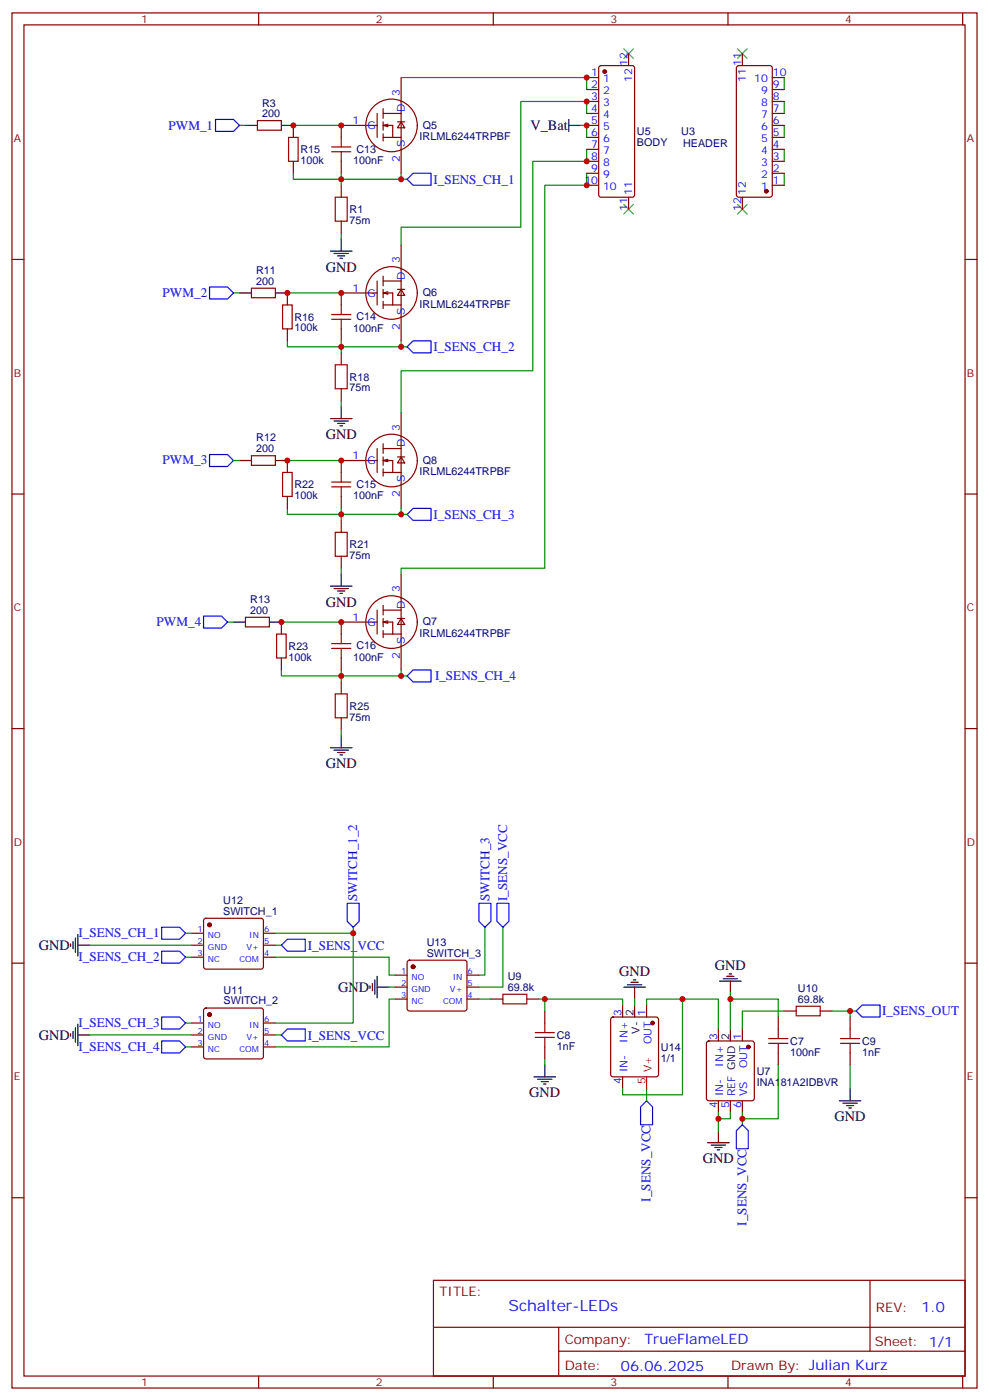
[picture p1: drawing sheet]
<svg xmlns="http://www.w3.org/2000/svg" width="291mm" height="413mm" viewBox="0 0 291 413" stroke-linecap="round" stroke-linejoin="round" font-family="sans-serif">
<g fill="none" stroke="#870000" stroke-width=".35">
<path d="M3.5 3.8h284.4v405.4h-284.4zM7.1 7.3h277.2v398.3h-277.2zM76.2 3.8v3.5M145.3 3.8v3.5M176.6 19.5l.5-.2h9.2l.6 .5 .1 37.6-.5 .7h-9.4l-.7-.4v-37.7zM185.2 15.8v3.5M214.5 3.8v3.5M217.2 19.5l.5-.2h9.1l.7 .5v37.6l-.4 .7h-9.4l-.7-.4v-37.7zM218.7 15.8v3.5M283.6 3.8v3.5M75.8 35.6h7.1v2.8h-7.1zM86.4 37v3.5"/>
<path d="M107.6 37h-7.1v3.5M107.9 37h3.2M110.4 31.1a7.6 7.6 0 0 1 10.5 .6 7.6 7.6 0 0 1 0 10.5 7.6 7.6 0 0 1-10.5 .6 7.9 7.9 0 0 1 0-11.7zM111.1 33.4v7.1M112.9 32v2.9M112.9 35.9v2.5M112.9 39.4v2.2M112.9 33.4h5.3M114.3 37.3l-1.4-.3h2.8v3.5M114.3 36.6l-1.4 .4M117.1 35.9h2.1M118.2 35.9l1 1.8h-2.1z"/>
<path d="M118.2 22.9v28.2M172.9 33.4h3.5M172.9 37h3.5M172.9 29.9h3.5M172.9 26.4h3.5M172.9 22.9h3.5M227.5 33.4h3.6M227.5 37h3.6M227.5 29.9h3.6M227.5 26.4h3.6M227.5 22.9h3.6M86.4 47.6v3.5"/>
<path d="M100.5 47.6v3.5M100.5 54.6v3.5M112.9 40.5h5.3M172.9 40.5h3.5M172.9 54.6h3.5M172.9 51.1h3.5M172.9 47.6h3.5M172.9 44h3.5M185.2 58.1v3.6M218.7 58.1v3.6M227.5 40.5h3.6M227.5 54.6h3.6"/>
<path d="M227.5 51.1h3.6M227.5 47.6h3.6M227.5 44h3.6M3.5 76.5h3.6M100.5 65.2v3.5M118.2 72.2v28.3M284.3 76.5h3.6M74.1 84.9h7v2.9h-7zM84.7 86.4v3.5M84.7 96.9v3.6M100.5 96.9v3.6M107.6 86.4h-7.1v3.5"/>
<path d="M107.9 86.4h3.2M110.4 80.5a7.6 7.6 0 0 1 10.5 .6 7.6 7.6 0 0 1 0 10.5 7.6 7.6 0 0 1-10.5 .6 7.9 7.9 0 0 1 0-11.7zM111.1 82.8v7.1M112.9 81.4v2.8M112.9 85.3v2.5M112.9 88.8v2.1M112.9 82.8h5.3M112.9 89.9h5.3M114.3 86.7l-1.4-.3h2.8v3.5M114.3 86l-1.4 .4M117.1 85.3h2.1M118.2 85.3l1 1.8h-2.1z"/>
<path d="M100.5 104v3.5M100.5 114.6v3.5M74.1 134.3h7v2.9h-7zM84.7 135.7v3.6M107.6 135.7h-7.1v3.6M107.9 135.7h3.2M110.4 129.9a7.6 7.6 0 0 1 10.5 .6 7.6 7.6 0 0 1 0 10.5 7.6 7.6 0 0 1-10.5 .6 7.9 7.9 0 0 1 0-11.7zM111.1 132.2v7.1M112.9 130.8v2.8M112.9 134.7v2.5M112.9 138.2v2.1M112.9 132.2h5.3"/>
<path d="M112.9 139.3h5.3M114.3 136.1l-1.4-.4h2.8v3.6M114.3 135.4l-1.4 .3M117.1 134.7h2.1M118.2 134.7l1 1.8h-2.1zM118.2 121.6v28.3M3.5 145.6h3.6M84.7 146.3v3.6M100.5 146.3v3.6M100.5 153.4v3.5M284.3 145.6h3.6M100.5 164v3.5"/>
<path d="M110.4 177.5a7.6 7.6 0 0 1 10.5 .6 7.6 7.6 0 0 1 0 10.5 7.6 7.6 0 0 1-10.5 .6 7.9 7.9 0 0 1 0-11.7zM111.1 179.8v7.1M112.9 178.4v2.9M112.9 179.8h5.3M118.2 169.3v28.2M72.3 182h7.1v2.8h-7.1zM82.9 183.4v3.5M82.9 194v3.5M100.5 194v3.5M107.6 183.4h-7.1v3.5M107.9 183.4h3.2M112.9 182.3v2.5"/>
<path d="M112.9 185.8v2.2M112.9 186.9h5.3M114.3 183.7l-1.4-.3h2.8v3.5M114.3 183l-1.4 .4M117.1 182.3h2.1M118.2 182.3l1 1.8h-2.1zM3.5 214.8h3.6M100.5 201v3.5M100.5 211.6v3.5M284.3 214.8h3.6M56.4 275.1h3.6M56.4 278.6h3.6"/>
<path d="M60.2 270.9l.5-.2h16.2l.5 .2 .2 .5v13.6l-.2 .5-.5 .2h-16.2l-.5-.3-.2-.4v-13.6zM77.6 275.1h3.5M77.6 278.6h3.5M3.5 283.9h3.6M56.4 282.2h3.6M60.2 297.4l.5-.3h16.2l.5 .3 .2 .5v13.5l-.2 .5-.5 .2h-16.2l-.5-.2-.2-.5v-13.5zM77.6 282.2h3.5M116.4 294.5h3.5M116.4 287.4h3.5M116.4 291h3.5M120.2 283.2l.4-.2h16.3l.5 .2 .2 .5v13.6l-.3 .5-.4 .2h-16.3l-.4-.2-.3-.5v-13.6zM137.6 294.5h3.5"/>
<path d="M137.6 287.4h3.5M137.6 291h3.5M144.6 294.5h3.6M155.2 294.5h3.5M160.5 298v3.6M180.2 300l.4-.2h12.7l.5 .2 .2 .5v16.2l-.2 .5-.5 .2h-12.7l-.5-.2-.2-.5v-16.2zM183.4 296.3v3.5M190.5 296.3v3.5M229.3 299.8v3.5M231.1 298h3.5M241.7 298h3.5M250.5 299.8v3.5"/>
<path d="M284.3 283.9h3.6M56.4 301.6h3.6M56.4 305.1h3.6M56.4 308.6h3.6M77.6 301.6h3.5M77.6 305.1h3.5M77.6 308.6h3.5M160.5 308.6v3.5M183.4 317.4v3.6M208.4 307.1l.4-.3h12.7l.5 .3 .2 .5v16.2l-.2 .5-.5 .2h-12.7l-.5-.2-.2-.5v-16.2zM211.7 303.3v3.5M218.7 303.3v3.5"/>
<path d="M229.3 310.4v3.5M250.5 310.4v3.5M211.7 324.5v3.5M215.2 324.5v3.5M218.7 324.5v3.5M3.5 353.1h3.6M284.3 353.1h3.6M127.7 377.4h156.6v28.2h-156.6zM256.3 377.4v20.9M127.7 391.2h156.5M164.6 398.3h119.6M164.6 391.2v14.2"/>
<path d="M76.2 405.6v3.6M145.3 405.6v3.6M214.5 405.6v3.6M283.6 405.6v3.6"/>
</g>
<g fill="none" stroke="#008700" stroke-width=".35">
<path d="M70.6 37h1.7M86.4 37h14.1M118.2 22.9h54.7v3.5M171.1 37h1.8v3.5M172.9 33.4v-3.5h-19.4v37.1h-35.3v5.2M231.1 22.9v3.5M231.1 29.9v3.5M231.1 37v3.5M86.4 51.1v1.7h31.8M100.5 51.1v3.5M118.2 51.1v1.7h1.7M172.9 44v3.6h-15.9v61.7h-38.8v12.3"/>
<path d="M172.9 51.1v3.5h-12.4v112.9h-42.3v1.8M231.1 44v3.6M231.1 51.1v3.5M100.5 68.7v1.8M68.8 86.4h1.8M84.7 86.4h15.8M84.7 100.5v1.7h33.5v-1.7M100.5 100.5v3.5M100.5 118.1v1.8M118.2 102.2h1.7M68.8 135.7h1.8M84.7 135.7h15.8"/>
<path d="M84.7 149.9v1.7h33.5M100.5 149.9v3.5M118.2 149.9v1.7h1.7M100.5 167.5v1.8M67 183.4h1.8M82.9 197.5v1.7h35.3M82.9 183.4h17.6M100.5 197.5v3.5M118.2 197.5v1.7h1.7M100.5 215.1v1.8M26.5 278.6h29.9M54.7 275.1h1.7"/>
<path d="M81.1 278.6h1.8M104.1 275.1v26.5h-23M104.1 273.3v1.8h-23M142.9 273.3v14.1h-1.8M148.2 273.3v17.7h-7.1M54.7 282.2h1.7M81.1 282.2h33.6v5.2h1.7M114.7 291h1.7M116.4 294.5h-1.7v14.1h-33.6M141.1 294.5h3.5M158.7 294.5h1.8v3.5M160.5 294.5h22.9v1.8"/>
<path d="M187 294.5v1.8M190.5 296.3v-1.8h21.2v8.8M201.1 294.5v28.2h-17.7v-1.7M215.2 294.5h14.1v5.3M215.2 292.7v10.6M231.1 298h-12.4v5.3M245.2 298h7M250.5 298v1.8M26.5 305.1h29.9M54.7 301.6h1.7M54.7 308.6h1.7M81.1 305.1h1.8"/>
<path d="M160.5 312.1v1.8M229.3 313.9v15.9h-10.6M250.5 313.9v7.1M190.5 321v3.5M211.7 328v5.3M215.2 328v1.8h-3.5M218.7 328v3.5"/>
</g>
<g fill="none" stroke="#00f" stroke-width=".35">
<path d="M63.5 35.2h5.3l1.8 1.8-1.8 1.7h-5.3zM119.9 52.8l1.8-1.7h5.3v3.5h-5.3zM61.7 84.6h5.3l1.8 1.8-1.8 1.7h-5.3zM121.7 100.5h5.3v3.5h-5.3l-1.8-1.8zM61.7 134h5.3l1.8 1.7-1.8 1.8h-5.3zM119.9 151.6l1.8-1.7h5.3v3.5h-5.3zM60 181.6h5.3l1.7 1.8-1.7 1.7h-5.3zM119.9 199.2l1.8-1.7h5.3v3.5h-5.3zM47.6 273.3h5.3l1.8 1.8-1.8 1.8h-5.3zM82.9 278.6l1.8-1.7h5.3v3.5h-5.3zM102.3 266.3h3.5v5.3l-1.7 1.7-1.8-1.7zM141.1 266.3h3.5v5.3l-1.7 1.7-1.8-1.7z"/>
<path d="M146.4 266.3h3.5v5.3l-1.7 1.7-1.8-1.7zM47.6 280.4h5.3l1.8 1.8-1.8 1.7h-5.3zM47.6 299.8h5.3l1.8 1.8-1.8 1.7h-5.3zM252.2 298l1.8-1.7h5.3v3.5h-5.3zM47.6 306.8h5.3l1.8 1.8-1.8 1.8h-5.3zM82.9 305.1l1.8-1.8h5.3v3.5h-5.3zM190.5 324.5l1.8 1.7v5.3h-3.6v-5.3zM218.7 331.5l1.8 1.8v5.3h-3.5v-5.3z"/>
</g>
<g fill="none" stroke="#a10000" stroke-width=".35">
<path d="M85 40.5h2.8v7.1h-2.8zM97.7 44.7h5.7M97.7 43.3h5.7M98.8 58.1h3.5v7.1h-3.5zM100.5 40.5v2.8M100.5 44.7v2.9M83.3 89.9h2.8v7h-2.8zM97.7 94.1h5.7M97.7 92.7h5.7M100.5 89.9v2.8M100.5 94.1v2.8M98.8 107.5h3.5v7.1h-3.5z"/>
<path d="M83.3 139.3h2.8v7h-2.8zM100.5 139.3v2.8M97.7 143.5h5.7M97.7 142.1h5.7M98.8 156.9h3.5v7.1h-3.5zM100.5 143.5v2.8M81.5 186.9h2.8v7.1h-2.8zM97.7 191.1h5.7M97.7 189.7h5.7M100.5 186.9v2.8M100.5 191.1v2.9M98.8 204.5h3.5v7.1h-3.5z"/>
<path d="M148.2 293.1h7v2.8h-7zM234.6 296.6h7.1v2.8h-7.1zM157.7 304.4h5.6M157.7 305.8h5.6M160.5 301.6v2.8M160.5 305.8v2.8M226.5 307.6h5.6M226.5 306.1h5.6M229.3 303.3v2.8M229.3 307.6v2.8M247.6 307.6h5.7M247.6 306.1h5.7"/>
<path d="M250.5 303.3v2.8M250.5 307.6v2.8"/>
</g>
<g fill="none" stroke="#000" stroke-width=".35">
<path d="M72.3 37h3.5M82.9 37h3.5M167.6 37h3.5M167.6 35.2v3.5M97.4 74h6.3M98.4 74.7h4.3M99.5 75.4h2.1M100.2 76.1h.7M100.5 70.5v3.5M70.6 86.4h3.5M81.1 86.4h3.6M100.5 119.9v3.5"/>
<path d="M70.6 135.7h3.5M81.1 135.7h3.6M97.4 123.4h6.3M98.4 124.1h4.3M99.5 124.8h2.1M100.2 125.5h.7M97.4 172.8h6.3M98.4 173.5h4.3M99.5 174.2h2.1M100.2 174.9h.7M100.5 169.3v3.5M68.8 183.4h3.5"/>
<path d="M79.4 183.4h3.5M100.5 216.9v3.5M97.4 220.4h6.3M98.4 221.1h4.3M99.5 221.8h2.1M100.2 222.5h.7M20.8 278.3v.7M21.5 277.6v2.1M22.2 276.5v4.2M22.9 278.6h3.6M22.9 275.4v6.4M109 290.6v.7"/>
<path d="M109.7 289.9v2.1M110.4 288.9v4.2M111.1 291h3.6M111.1 287.8v6.3M183.8 291h6.3M184.9 290.3h4.2M185.9 289.6h2.1M186.6 288.9h.7M187 291v3.5M187 296.3v3.5M212 289.2h6.4M213.1 288.5h4.2"/>
<path d="M214.1 287.8h2.2M214.8 287.1h.7M215.2 289.2v3.5M20.8 304.7v.7M21.5 304v2.1M22.2 303v4.2M22.9 301.9v6.4M22.9 305.1h3.6M157.3 317.4h6.4M158.4 318.1h4.2M159.5 318.8h2.1M160.2 319.5h.7"/>
<path d="M160.5 313.9v3.5M215.2 303.3v3.5M208.5 336.8h6.3M209.5 337.5h4.3M210.6 338.2h2.1M211.3 338.9h.7M211.7 333.3v3.5M247.3 324.5h6.3M248.4 325.2h4.2M249.4 325.9h2.1M250.1 326.6h.7M250.5 321v3.5"/>
</g>
<path d="M183.8 14.4l2.8 2.8M186.6 14.4l-2.8 2.8M217.3 14.4l2.8 2.8M220.1 14.4l-2.8 2.8M183.8 60.3l2.8 2.8M186.6 60.3l-2.8 2.8M217.3 60.3l2.8 2.8M220.1 60.3l-2.8 2.8" fill="none" stroke="#3c3" stroke-width=".35"/>
<g fill="#870000" stroke="#870000" stroke-width=".35">
<circle cx="225.8" cy="56.4" r=".53"/>
<circle cx="178.2" cy="21.1" r=".53"/>
<circle cx="220.5" cy="308.6" r=".53"/>
<circle cx="61.7" cy="272.6" r=".53"/>
<circle cx="61.7" cy="299.1" r=".53"/>
<circle cx="121.7" cy="285" r=".53"/>
<circle cx="192.3" cy="301.6" r=".53"/>
</g>
<path d="M190.5 317.4v3.6" fill="none" stroke="#f00" stroke-width=".35"/>
<g fill="#c00">
<circle cx="100.5" cy="37" r=".88"/>
<circle cx="218.7" cy="329.8" r=".88"/>
<circle cx="215.2" cy="294.5" r=".88"/>
<circle cx="250.5" cy="298" r=".88"/>
<circle cx="118.2" cy="102.2" r=".88"/>
<circle cx="172.9" cy="22.9" r=".88"/>
<circle cx="172.9" cy="29.9" r=".88"/>
<circle cx="172.9" cy="37" r=".88"/>
<circle cx="172.9" cy="47.6" r=".88"/>
<circle cx="172.9" cy="54.6" r=".88"/>
<circle cx="104.1" cy="275.1" r=".88"/>
<circle cx="211.7" cy="329.8" r=".88"/>
<circle cx="100.5" cy="86.4" r=".88"/>
<circle cx="100.5" cy="102.2" r=".88"/>
<circle cx="100.5" cy="135.7" r=".88"/>
<circle cx="100.5" cy="151.6" r=".88"/>
<circle cx="118.2" cy="151.6" r=".88"/>
<circle cx="100.5" cy="183.4" r=".88"/>
<circle cx="100.5" cy="199.2" r=".88"/>
<circle cx="118.2" cy="199.2" r=".88"/>
<circle cx="160.5" cy="294.5" r=".88"/>
<circle cx="201.1" cy="294.5" r=".88"/>
<circle cx="84.7" cy="135.7" r=".88"/>
<circle cx="82.9" cy="183.4" r=".88"/>
<circle cx="84.7" cy="86.4" r=".88"/>
<circle cx="100.5" cy="52.8" r=".88"/>
<circle cx="118.2" cy="52.8" r=".88"/>
<circle cx="86.4" cy="37" r=".88"/>
</g>
<text font-size="4.6" fill="#00f" x="149.8" y="386.4">Schalter-LEDs</text>
<g font-size="4.2">
<text x="156.3" y="38.4">V_Bat</text>
<text x="96" y="80.1">GND</text>
<text x="96" y="129.5">GND</text>
<text x="96" y="178.8">GND</text>
<text x="96" y="226.5">GND</text>
<text x="11.5" y="280.1">GND</text>
<text x="182.4" y="287.7">GND</text>
<text x="210.6" y="286.1">GND</text>
<text x="99.7" y="292.4">GND</text>
<text x="11.5" y="306.5">GND</text>
<text x="155.9" y="323.5">GND</text>
<text x="245.9" y="330.5">GND</text>
<text x="207.1" y="342.9">GND</text>
</g>
<g font-size="4.2" fill="#00f">
<text x="271.5" y="386.7">1.0</text>
<text x="189.9" y="396.2">TrueFlameLED</text>
<text x="183" y="404">06.06.2025</text>
</g>
<g font-size="3.9" fill="#00f">
<text x="49.7" y="38.2">PWM_1</text>
<text x="127.7" y="54.1">I_SENS_CH_1</text>
<text x="47.9" y="87.5">PWM_2</text>
<text x="127.7" y="103.5">I_SENS_CH_2</text>
<text x="47.9" y="136.9">PWM_3</text>
<text x="127.7" y="152.9">I_SENS_CH_3</text>
<text x="46.2" y="184.6">PWM_4</text>
<text x="128.2" y="200.3">I_SENS_CH_4</text>
<text x="105.3" y="265.6" transform="rotate(-90 105.3 265.6)">SWITCH_1_2</text>
<text x="144.2" y="265.6" transform="rotate(-90 144.2 265.6)">SWITCH_3</text>
<text x="149.4" y="265.6" transform="rotate(-90 149.4 265.6)">I_SENS_VCC</text>
<text x="23.1" y="276.3">I_SENS_CH_1</text>
<text x="90.7" y="280">I_SENS_VCC</text>
<text x="23.1" y="283.4">I_SENS_CH_2</text>
<text x="259.9" y="299.3">I_SENS_OUT</text>
<text x="23.1" y="302.8">I_SENS_CH_3</text>
<text x="23.1" y="309.9">I_SENS_CH_4</text>
<text x="90.7" y="306.4">I_SENS_VCC</text>
<text x="191.7" y="354.2" transform="rotate(-90 191.7 354.2)">I_SENS_VCC</text>
<text x="219.9" y="361.3" transform="rotate(-90 219.9 361.3)">I_SENS_VCC</text>
</g>
<g font-size="3.9" fill="#800">
<text x="129.5" y="382">TITLE:</text>
<text x="258.1" y="386.7">REV:</text>
<text x="166.4" y="396.2">Company:</text>
<text x="257.7" y="396.8">Sheet: 1/1</text>
<text x="166.4" y="403.9">Date:</text>
<text x="215.4" y="403.9">Drawn By: Julian Kurz</text>
</g>
<g font-size="3.2" fill="#800">
<text x="41.6" y="6.8">1</text>
<text x="110.8" y="6.8">2</text>
<text x="179.9" y="6.8">3</text>
<text x="249.1" y="6.8">4</text>
<text x="4.1" y="41.9">A</text>
<text x="284.9" y="41.9">A</text>
<text x="4.1" y="111.1">B</text>
<text x="284.9" y="111.1">B</text>
<text x="4.1" y="180.2">C</text>
<text x="284.9" y="180.2">C</text>
<text x="4.1" y="249.3">D</text>
<text x="284.9" y="249.3">D</text>
<text x="4.1" y="318.5">E</text>
<text x="284.9" y="318.5">E</text>
<text x="41.6" y="408.6">1</text>
<text x="110.8" y="408.6">2</text>
<text x="179.9" y="408.6">3</text>
<text x="249.1" y="408.6">4</text>
</g>
<g font-size="3.2" fill="#00f">
<text x="174.2" y="22.5">1</text>
<text x="184.9" y="19.3" transform="rotate(-90 184.9 19.3)">12</text>
<text x="218.4" y="19.3" transform="rotate(-90 218.4 19.3)">11</text>
<text x="227.7" y="22.5">10</text>
<text x="117.8" y="28.2" transform="rotate(-90 117.8 28.2)">3</text>
<text x="174.2" y="26">2</text>
<text x="174.2" y="29.6">3</text>
<text x="177.7" y="24.3">1</text>
<text x="177.7" y="27.8">2</text>
<text x="186.3" y="24.1" transform="rotate(-90 186.3 24.1)">12</text>
<text x="219.8" y="24.1" transform="rotate(-90 219.8 24.1)">11</text>
<text x="222.2" y="24.3">10</text>
<text x="224.2" y="27.8">9</text>
<text x="227.7" y="29.6">8</text>
<text x="227.7" y="26">9</text>
<text x="119.2" y="33.1" transform="rotate(-90 119.2 33.1)">D</text>
<text x="174.2" y="33.1">4</text>
<text x="177.7" y="31.3">3</text>
<text x="177.7" y="34.9">4</text>
<text x="224.2" y="34.9">7</text>
<text x="224.2" y="31.3">8</text>
<text x="227.7" y="33.1">7</text>
<text x="103.8" y="36.6">1</text>
<text x="108.3" y="38">G</text>
<text x="174.2" y="36.6">5</text>
<text x="174.2" y="40.1">6</text>
<text x="177.7" y="38.4">5</text>
<text x="177.7" y="41.9">6</text>
<text x="224.2" y="41.9">5</text>
<text x="224.2" y="38.4">6</text>
<text x="227.7" y="40.1">5</text>
<text x="227.7" y="36.6">6</text>
<text x="117.8" y="47.8" transform="rotate(-90 117.8 47.8)">2</text>
<text x="119.2" y="43.3" transform="rotate(-90 119.2 43.3)">S</text>
<text x="174.2" y="43.7">7</text>
<text x="174.2" y="47.2">8</text>
<text x="177.7" y="45.4">7</text>
<text x="224.2" y="45.4">4</text>
<text x="227.7" y="47.2">3</text>
<text x="227.7" y="43.7">4</text>
<text x="174.2" y="50.7">9</text>
<text x="177.7" y="49">8</text>
<text x="177.7" y="52.5">9</text>
<text x="224.2" y="52.5">2</text>
<text x="224.2" y="49">3</text>
<text x="227.7" y="50.7">2</text>
<text x="172.2" y="54.3">10</text>
<text x="177.7" y="56">10</text>
<text x="186.3" y="57.4" transform="rotate(-90 186.3 57.4)">11</text>
<text x="219.8" y="57.4" transform="rotate(-90 219.8 57.4)">12</text>
<text x="224.2" y="56">1</text>
<text x="227.7" y="54.3">1</text>
<text x="184.9" y="62.2" transform="rotate(-90 184.9 62.2)">11</text>
<text x="218.4" y="62.2" transform="rotate(-90 218.4 62.2)">12</text>
<text x="117.8" y="77.5" transform="rotate(-90 117.8 77.5)">3</text>
<text x="119.2" y="82.5" transform="rotate(-90 119.2 82.5)">D</text>
<text x="103.8" y="86">1</text>
<text x="108.3" y="87.4">G</text>
<text x="119.2" y="92.7" transform="rotate(-90 119.2 92.7)">S</text>
<text x="117.8" y="97.2" transform="rotate(-90 117.8 97.2)">2</text>
<text x="117.8" y="126.9" transform="rotate(-90 117.8 126.9)">3</text>
<text x="119.2" y="131.8" transform="rotate(-90 119.2 131.8)">D</text>
<text x="103.8" y="135.4">1</text>
<text x="108.3" y="136.8">G</text>
<text x="119.2" y="142.1" transform="rotate(-90 119.2 142.1)">S</text>
<text x="117.8" y="146.6" transform="rotate(-90 117.8 146.6)">2</text>
<text x="117.8" y="174.6" transform="rotate(-90 117.8 174.6)">3</text>
<text x="119.2" y="179.5" transform="rotate(-90 119.2 179.5)">D</text>
<text x="103.8" y="183">1</text>
<text x="108.3" y="184.4">G</text>
<text x="119.2" y="189.7" transform="rotate(-90 119.2 189.7)">S</text>
<text x="117.8" y="194.2" transform="rotate(-90 117.8 194.2)">2</text>
<text x="183.1" y="299.6" transform="rotate(-90 183.1 299.6)">3</text>
<text x="190.1" y="299.6" transform="rotate(-90 190.1 299.6)">1</text>
<text x="184.9" y="307.4" transform="rotate(-90 184.9 307.4)">IN+</text>
<text x="191.9" y="307.9" transform="rotate(-90 191.9 307.9)">OUT</text>
<text x="211.3" y="306.7" transform="rotate(-90 211.3 306.7)">3</text>
<text x="218.4" y="306.7" transform="rotate(-90 218.4 306.7)">1</text>
<text x="184.9" y="316.1" transform="rotate(-90 184.9 316.1)">IN-</text>
<text x="213.1" y="314.5" transform="rotate(-90 213.1 314.5)">IN+</text>
<text x="220.1" y="314.9" transform="rotate(-90 220.1 314.9)">OUT</text>
<text x="183.1" y="319.6" transform="rotate(-90 183.1 319.6)">4</text>
<text x="213.1" y="323.2" transform="rotate(-90 213.1 323.2)">IN-</text>
<text x="216.6" y="323.2" transform="rotate(-90 216.6 323.2)">REF GND</text>
<text x="220.1" y="323.2" transform="rotate(-90 220.1 323.2)">VS</text>
<text x="211.3" y="326.7" transform="rotate(-90 211.3 326.7)">4</text>
<text x="214.8" y="326.7" transform="rotate(-90 214.8 326.7)">5</text>
<text x="218.4" y="326.7" transform="rotate(-90 218.4 326.7)">6</text>
</g>
<g font-size="3.2" fill="#000080">
<text x="77.2" y="34.5">200</text>
<text x="77.2" y="31.4">R3</text>
<text x="123.6" y="41.3">IRLML6244TRPBF</text>
<text x="124.6" y="37.9">Q5</text>
<text x="187.7" y="39.9">U5</text>
<text x="200.7" y="39.9">U3</text>
<text x="88.5" y="45.2">R15</text>
<text x="105" y="45">C13</text>
<text x="187.7" y="43.1">BODY</text>
<text x="201.3" y="43.4">HEADER</text>
<text x="88.5" y="48.3">100k</text>
<text x="104.1" y="48.4">100nF</text>
<text x="103" y="66">75m</text>
<text x="103" y="62.8">R1</text>
<text x="75.5" y="83.9">200</text>
<text x="75.5" y="80.8">R11</text>
<text x="124.6" y="87.3">Q6</text>
<text x="86.8" y="94.6">R16</text>
<text x="105" y="94.3">C14</text>
<text x="123.6" y="90.7">IRLML6244TRPBF</text>
<text x="86.8" y="97.7">100k</text>
<text x="104.1" y="97.7">100nF</text>
<text x="103" y="112.2">R18</text>
<text x="103" y="115.4">75m</text>
<text x="75.5" y="130.1">R12</text>
<text x="75.5" y="133.3">200</text>
<text x="124.6" y="136.7">Q8</text>
<text x="86.8" y="144">R22</text>
<text x="105" y="143.7">C15</text>
<text x="123.6" y="140.1">IRLML6244TRPBF</text>
<text x="86.8" y="147.1">100k</text>
<text x="104.1" y="147.1">100nF</text>
<text x="103" y="161.6">R21</text>
<text x="103" y="164.8">75m</text>
<text x="73.7" y="177.7">R13</text>
<text x="73.7" y="180.9">200</text>
<text x="124.6" y="184.3">Q7</text>
<text x="85" y="191.6">R23</text>
<text x="105" y="191.4">C16</text>
<text x="123.6" y="187.7">IRLML6244TRPBF</text>
<text x="85" y="194.7">100k</text>
<text x="104.1" y="194.8">100nF</text>
<text x="103" y="209.2">R25</text>
<text x="103" y="212.4">75m</text>
<text x="65.8" y="269.6">SWITCH_1</text>
<text x="65.8" y="266.5">U12</text>
<text x="125.7" y="282">SWITCH_3</text>
<text x="125.7" y="278.8">U13</text>
<text x="65.9" y="292.9">U11</text>
<text x="149.6" y="292">69.8k</text>
<text x="149.6" y="288.9">U9</text>
<text x="235.1" y="292.4">U10</text>
<text x="65.9" y="296.1">SWITCH_2</text>
<text x="235.1" y="295.6">69.8k</text>
<text x="164" y="309.4">1nF</text>
<text x="164" y="306.3">C8</text>
<text x="194.7" y="309.7">U14</text>
<text x="232.8" y="311.2">100nF</text>
<text x="232.8" y="308">C7</text>
<text x="254" y="311.2">1nF</text>
<text x="254" y="308">C9</text>
<text x="194.7" y="312.9">1/1</text>
<text x="223" y="316.8">U7</text>
<text x="223" y="320">INA181A2IDBVR</text>
</g>
<g font-size="3.2">
<text x="186.6" y="299.6" transform="rotate(-90 186.6 299.6)">2</text>
<text x="188.4" y="304.7" transform="rotate(-90 188.4 304.7)">V-</text>
<text x="214.8" y="306.7" transform="rotate(-90 214.8 306.7)">2</text>
</g>
<g font-size="3.2" fill="#f00">
<text x="191.9" y="316.1" transform="rotate(-90 191.9 316.1)">V+</text>
<text x="190.1" y="319.6" transform="rotate(-90 190.1 319.6)">5</text>
</g>
<g font-size="2.5" fill="#00f">
<text x="58.2" y="274.7">1</text>
<text x="77.8" y="274.7">6</text>
<text x="58.2" y="278.3">2</text>
<text x="58.2" y="281.8">3</text>
<text x="61.3" y="276.5">NO</text>
<text x="61.3" y="280">GND</text>
<text x="72.6" y="280">V+</text>
<text x="73.4" y="276.5">IN</text>
<text x="77.8" y="281.8">4</text>
<text x="77.8" y="278.3">5</text>
<text x="61.3" y="283.6">NC</text>
<text x="70.6" y="283.6">COM</text>
<text x="118.2" y="287.1">1</text>
<text x="137.8" y="287.1">6</text>
<text x="118.2" y="290.6">2</text>
<text x="121.2" y="288.9">NO</text>
<text x="121.2" y="292.4">GND</text>
<text x="132.6" y="292.4">V+</text>
<text x="133.4" y="288.9">IN</text>
<text x="137.8" y="290.6">5</text>
<text x="118.2" y="294.1">3</text>
<text x="121.2" y="295.9">NC</text>
<text x="130.5" y="295.9">COM</text>
<text x="137.8" y="294.1">4</text>
<text x="58.2" y="301.2">1</text>
<text x="58.2" y="304.7">2</text>
<text x="61.3" y="303">NO</text>
<text x="73.4" y="303">IN</text>
<text x="77.8" y="304.7">5</text>
<text x="77.8" y="301.2">6</text>
<text x="58.2" y="308.3">3</text>
<text x="61.3" y="306.5">GND</text>
<text x="61.3" y="310">NC</text>
<text x="70.6" y="310">COM</text>
<text x="72.6" y="306.5">V+</text>
<text x="77.8" y="308.3">4</text>
</g>
</svg>
